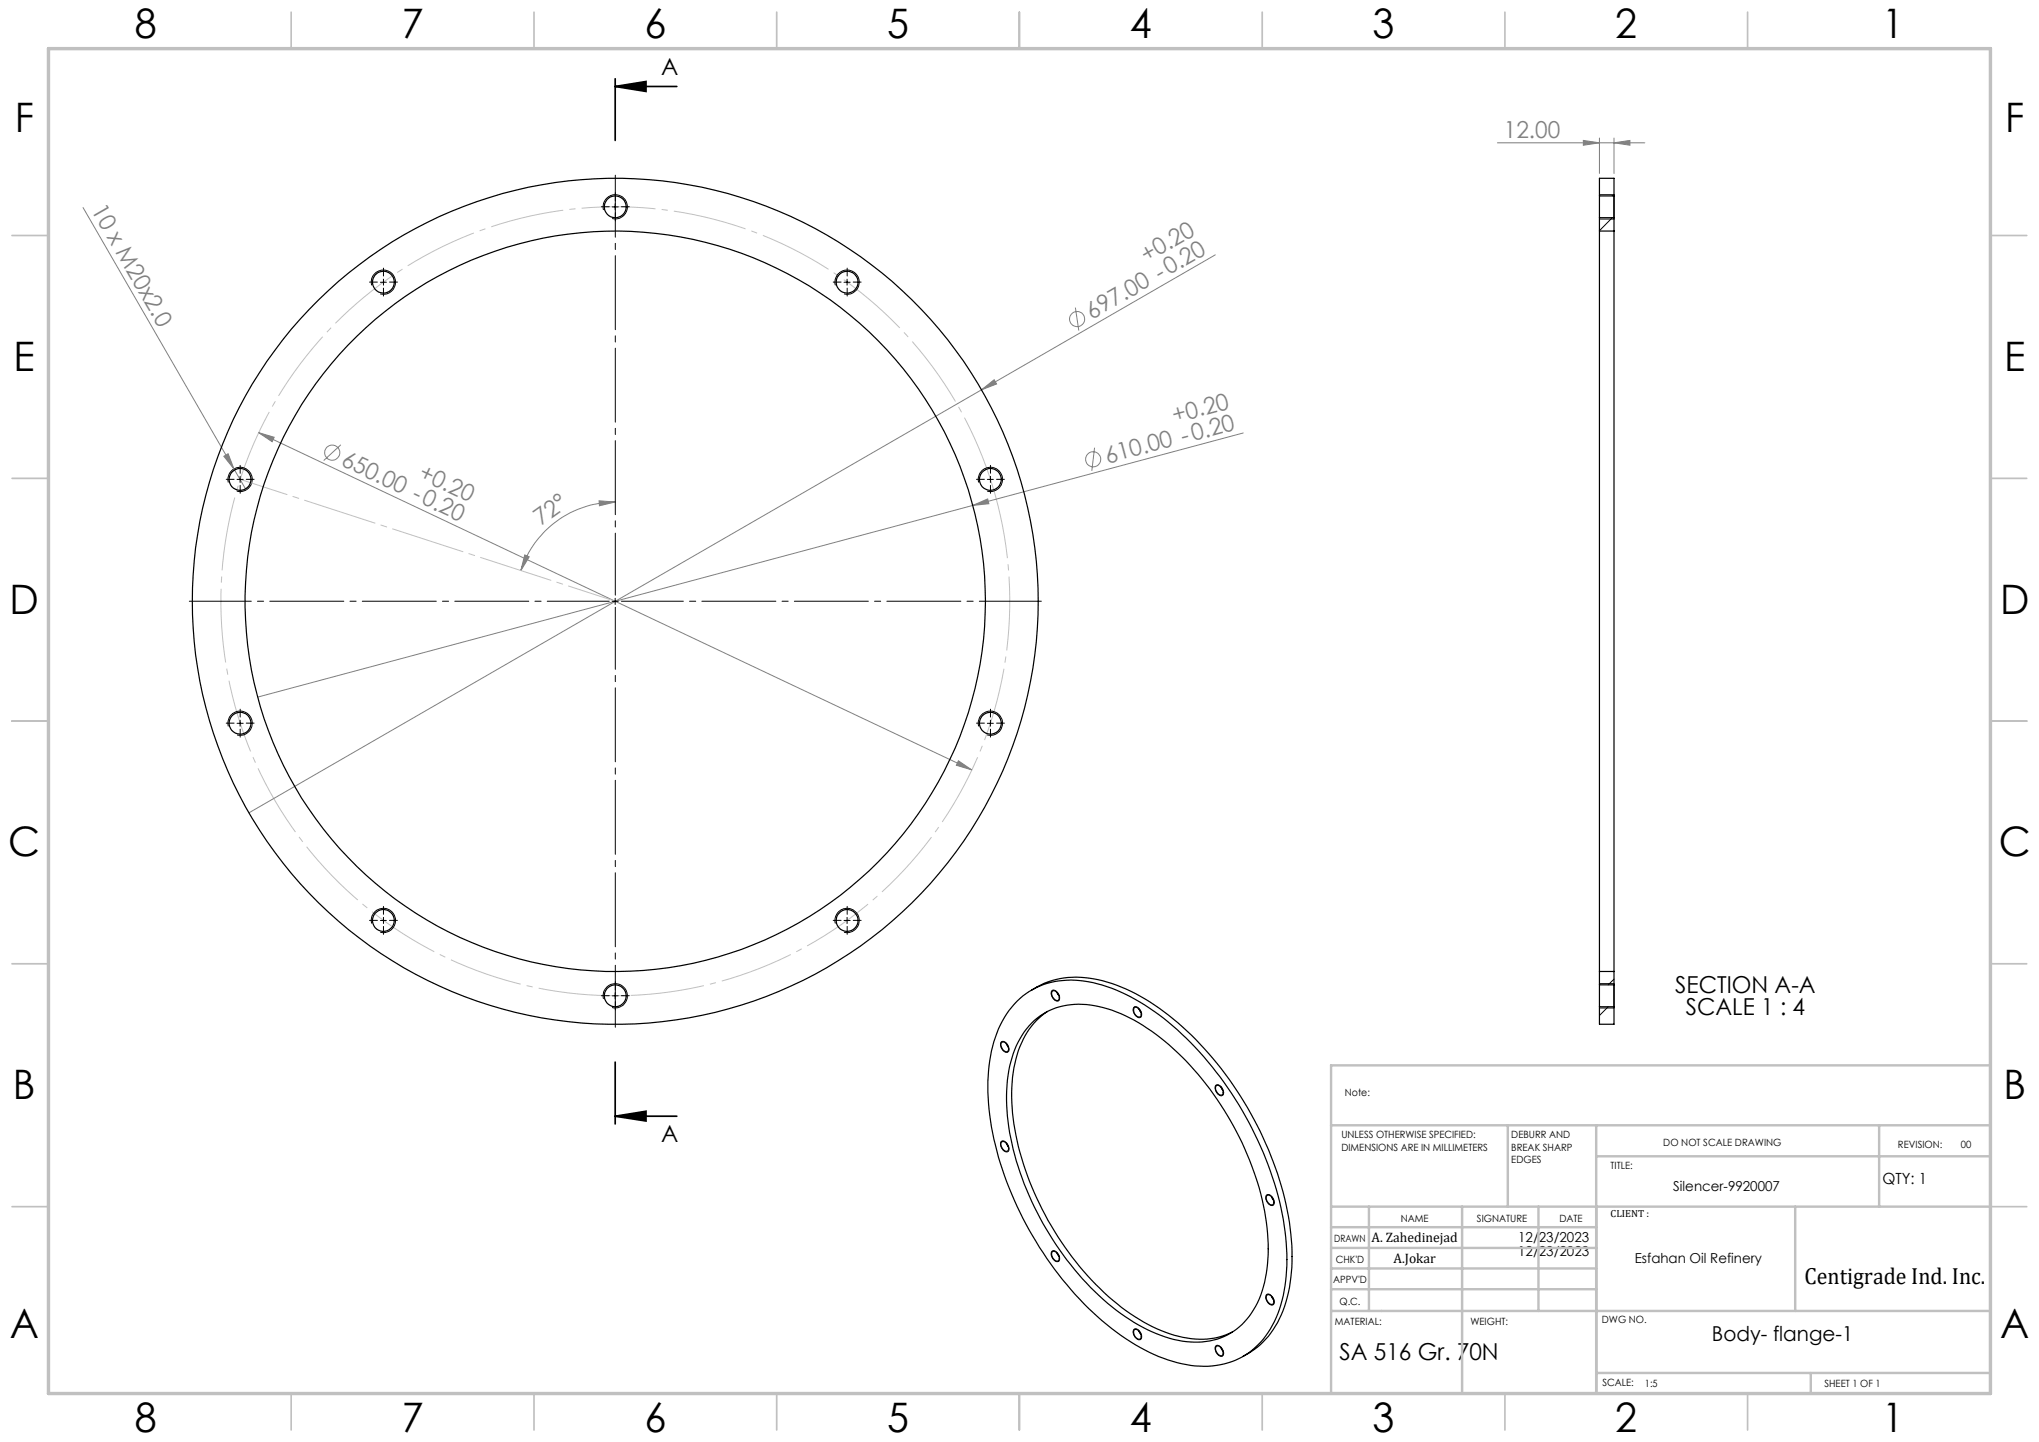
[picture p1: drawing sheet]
<svg xmlns="http://www.w3.org/2000/svg" width="420mm" height="297mm" viewBox="0 0 420 297" stroke-linecap="round" stroke-linejoin="round" font-family="sans-serif">
<g fill="none" stroke="#808080" stroke-width=".21">
<path d="M308.4 29.4h30.4M326.1 28.9l3.4 .5-3.4 .5zM329.5 28.4v7.3M332.5 29.4l3.2-.5v1zM332.5 28.4v7.3M17.1 42.8l31.1 53.8M250.3 52.5l-48.1 27.8M221.5 63.4l.7 4.7M46.1 94l.9-.6 1.2 3.2zM48.2 96.6l2.5 4.3M53.3 89.1l146.9 69.5M53.3 89.1l3.2 1-.4 .9z"/>
<path d="M70.2 91.6l-3.5 3.3M202.2 80.3l2.6-2.1 .5 .9zM202.2 80.3l-150.9 87.1M225.5 92.2l-.6 4.8M256.1 89.2l-55.7 14.9M108.1 114.3l.9 .4-1.7 2.8zM123.4 103.1l3.3 .3-3.2 .8zM126.7 103.4a20.5 20.5 0 0 0-19.4 14.1M200.4 104.1l3-1.3 .3 .9zM200.4 104.1l-147.3 39.5M197.4 156.7l2.8 1.9-3.2-1z"/>
<circle cx="221.9" cy="65.7" r="1.55"/>
<circle cx="68.4" cy="93.2" r="1.56"/>
<circle cx="225.2" cy="94.6" r="1.56"/>
</g>
<path d="M126.7 17.8l6.4-1v2zM126.7 17.8h12.7M126.7 16.2v12.7M126.7 218.8v12.7M126.7 229.9l6.4-1v2zM126.7 229.9h12.7" fill="none" stroke="#000" stroke-width=".35"/>
<path d="M204.4 100.1a81.3 81.3 0 0 0-136.1-32.7 81.3 81.3 0 0 0 37.4 134.9 81.3 81.3 0 0 0 99.9-98.1l-1.2-4.1" fill="none" stroke="#c0c0c0" stroke-width=".21" stroke-dasharray="15.2 1.3 1.3 1.3" stroke-linecap="butt"/>
<g fill="none" stroke="#000" stroke-width=".21">
<path d="M76.6 58.8a2.51 2.51 0 0 1 2.2-3.2 2.51 2.51 0 0 1 2.7 2.7 2.51 2.51 0 0 1-3.2 2.2M78.4 58.1h1.2M79 57.5v1.2M124.3 43.2a2.49 2.49 0 0 1 2.2-3.1 2.49 2.49 0 0 1 2.7 2.7 2.49 2.49 0 0 1-3.1 2.2M126.1 42.6h1.3M126.7 42v1.2M172.1 58.8a2.5 2.5 0 0 1 2.2-3.2 2.5 2.5 0 0 1 2.7 2.7 2.5 2.5 0 0 1-3.2 2.2M173.8 58.1h1.3M174.5 57.5v1.2M329.5 40.1h3M329.5 45.1h3M47 99.4a2.51 2.51 0 0 1 2.2-3.1 2.51 2.51 0 0 1 2.7 2.7 2.51 2.51 0 0 1-3.1 2.2"/>
<path d="M48.8 98.7h1.3M49.5 98.1v1.3M201.6 99.4a2.51 2.51 0 0 1 2.2-3.1 2.51 2.51 0 0 1 2.7 2.7 2.51 2.51 0 0 1-3.2 2.2M203.4 98.7h1.2M204 98.1v1.3M126.1 123.9h1.3M126.7 123.2v1.3M47 149.6a2.51 2.51 0 0 1 2.2-3.2 2.51 2.51 0 0 1 2.7 2.7 2.51 2.51 0 0 1-3.1 2.3M48.8 149h1.3M49.5 148.3v1.3M201.6 149.6a2.51 2.51 0 0 1 2.2-3.2 2.51 2.51 0 0 1 2.7 2.8 2.51 2.51 0 0 1-3.2 2.2M203.4 149h1.2"/>
<path d="M204 148.3v1.3M76.6 190.2a2.51 2.51 0 0 1 2.2-3.1 2.51 2.51 0 0 1 2.7 2.7 2.51 2.51 0 0 1-3.2 2.2M78.4 189.6h1.2M79 188.9v1.3M172.1 190.2a2.5 2.5 0 0 1 2.2-3.1 2.5 2.5 0 0 1 2.7 2.7 2.5 2.5 0 0 1-3.2 2.2M173.8 189.6h1.3M174.5 188.9v1.3M124.3 205.7a2.49 2.49 0 0 1 2.2-3.1 2.49 2.49 0 0 1 2.7 2.7 2.49 2.49 0 0 1-3.1 2.2M126.1 205.1h1.3M126.7 204.5v1.2M206.2 214.7v-.1a1.24 1.24 0 0 1 1.6 1.3 .62 .62 0 0 1-.2 .8 .62 .62 0 0 1-.9-.2l-.5-.8zM216.7 204a1.22 1.22 0 0 1 1.5 1.2 .67 .67 0 0 1-.2 1 .67 .67 0 0 1-.9-.4l-.6-.9z"/>
<path d="M233.5 207.5a.84 .84 0 0 1 1.3 .5l.4 .7a.65 .65 0 0 1-.4 .9 .65 .65 0 0 1-.8-.4l-.5-.8zM329.5 202.6h3M329.5 207.6h3M206.2 235.2v-.1a1.13 1.13 0 0 1 1.6 1v.2a.67 .67 0 0 1-.2 .9 .67 .67 0 0 1-1-.3l-.4-.7zM250.4 223.6a.87 .87 0 0 1 1.3 .5 .91 .91 0 0 1-.2 1.6 1.73 1.73 0 0 1-1.1-2.1zM216.7 257.7a1.13 1.13 0 0 1 1.5 1l.1 .3a.65 .65 0 0 1-.4 .9 .65 .65 0 0 1-.8-.4l-.6-1zM260.9 246.2a1.13 1.13 0 0 1 1.5 1v.1a.67 .67 0 0 1-.2 1 .67 .67 0 0 1-.9-.4l-.6-.9zM233.5 273.9l.1-.1a1.09 1.09 0 0 1 1.5 1 .65 .65 0 0 1 0 .9 .65 .65 0 0 1-.9 .1l-.7-1zM250.4 277.2a1.22 1.22 0 0 1 1.6 1.1 .67 .67 0 0 1-.2 1 .67 .67 0 0 1-1-.3l-.5-1.1zM260.9 266.7v-.1a1.46 1.46 0 0 1 1.6 1.6v.1a.59 .59 0 0 1-.5 .5 .59 .59 0 0 1-.6-.3l-.7-1z"/>
</g>
<path d="M126.7 123.8l-77.2-25.1" fill="none" stroke="#c0c0c0" stroke-width=".21" stroke-dasharray="15.2 1.3 1.3 1.3" stroke-dashoffset="5.1"/>
<g fill="none" stroke="#c0c0c0" stroke-width=".35">
<path d="M60 2.5v7.5M110 2.5v7.5M160 2.5v7.5M210 2.5v7.5M260 2.5v7.5M310 2.5v7.5M360 2.5v7.5M2.5 48.5h7.5M410 48.5h7.5M2.5 98.5h7.5M410 98.5h7.5M2.5 148.5h7.5"/>
<path d="M410 148.5h7.5M2.5 198.5h7.5M410 198.5h7.5M2.5 248.5h7.5M410 248.5h7.5M60 287v7.5M110 287v7.5M160 287v7.5M210 287v7.5M260 287v7.5M310 287v7.5M360 287v7.5"/>
</g>
<g fill="none" stroke="#c0c0c0" stroke-width=".5">
<path d="M410 219.4h-135.8v67.4M274.2 231.8h135.8M310.6 231.8v16.7M328.8 231.8v55.2M328.8 238.2h81.2M387.1 231.8v16.7M274.2 248.5h135.8M274.2 257h54.6M274.2 252.8h54.6M282 248.5v21.5M301.2 248.5v38.3M316.9 248.5v21.5"/>
<path d="M369.8 248.5v21.5M274.2 265.5h54.6M274.2 261.3h54.6M274.2 270h135.8M328.8 282.8h81.2M373 282.8v4.2"/>
</g>
<path d="M10 10h400v277h-400z" fill="none" stroke="#c0c0c0" stroke-width=".7"/>
<path d="M125.5 123.8h-86.5M126.7 122.6v-86.5M126.7 125.1v86.5M128 123.8h86.5" fill="none" stroke="#000" stroke-width=".21" stroke-dasharray="15.2 1.3 1.3 1.3" stroke-dashoffset="2.5"/>
<g fill="none" stroke="#000" stroke-width=".21" stroke-dasharray="15.2 1.3 1.3 1.3">
<path d="M77.7 58.1h-1.6M79 56.8v-1.6M79 59.3v1.7M80.2 58.1h1.7M125.5 42.6h-1.6M126.7 41.3v-1.6M126.7 43.8v1.7M128 42.6h1.6M173.3 58.1h-1.7M174.5 56.8v-1.6M174.5 59.3v1.7M175.8 58.1h1.6"/>
<path d="M48.2 98.7h-1.6M49.5 97.5v-1.6M49.5 100v1.6M50.7 98.7h1.6M202.8 98.7h-1.7M204 97.5v-1.6M204 100v1.6M205.3 98.7h1.6M48.2 148.9h-1.6M49.5 147.7v-1.6M49.5 150.2v1.6M50.7 148.9h1.6"/>
<path d="M202.8 148.9h-1.7M204 147.7v-1.6M204 150.2v1.6M205.3 148.9h1.6M77.7 189.6h-1.6M79 188.3v-1.6M79 190.8v1.6M80.2 189.6h1.7M173.3 189.6h-1.7M174.5 188.3v-1.6M174.5 190.8v1.6M175.8 189.6h1.6"/>
<path d="M125.5 205.1h-1.6M126.7 203.8v-1.6M126.7 206.3v1.7M128 205.1h1.6"/>
</g>
<path d="M332.5 40.1v5M332.5 202.6v5" fill="none" stroke="#000" stroke-width=".25"/>
<path d="M126.7 17.8l6.4-1v2zM126.7 229.9l6.4-1v2z" fill="#000"/>
<g fill="#808080">
<path d="M46.1 94l.9-.6 1.2 3.2z"/>
<path d="M200.4 104.1l3-1.3 .3 .9z"/>
<path d="M202.2 80.3l2.6-2.1 .5 .9z"/>
<path d="M197.4 156.7l-.4 .9 3.2 1zM53.3 89.1l2.8 1.9 .4-.9z"/>
<path d="M123.4 103.1l3.3 .3-3.2 .8zM108.1 114.3l.9 .4-1.7 2.8z"/>
<path d="M326.1 28.9l3.4 .5-3.4 .5zM332.5 29.4l3.2-.5v1z"/>
</g>
<g fill="none" stroke="#000" stroke-width=".25">
<path d="M329.5 40.4v4.4M329.5 47.6v152.5M329.5 40.4v-3.7h3v3.7M329.5 44.8v2.8M329.5 40.4h3M329.5 44.8h3M329.5 47.6h3M332.5 40.4v4.4M332.5 47.6v152.5M332.5 44.8v2.8M206.3 214.8a.88 .88 0 0 1 1.3 .7 .61 .61 0 0 1 .2 .8 .61 .61 0 0 1-.9 .2 1.49 1.49 0 0 1-.6-1.7zM207.3 215l.4 .6"/>
<path d="M209.5 206.2a16.4 16.4 0 0 1 15.6-3.8 42 42 0 0 1 19.3 11.5 71.5 71.5 0 0 1 20.1 38.5 35.3 35.3 0 0 1-1.6 19 15.8 15.8 0 0 1-18.5 9.7 38.2 38.2 0 0 1-18.3-9.9 71.4 71.4 0 0 1-22.1-40.3 35.4 35.4 0 0 1 1.7-19 18.2 18.2 0 0 1 3.8-5.7zM212.5 210.7a14.3 14.3 0 0 1 13.9-3.4 35.4 35.4 0 0 1 16.2 9.5 62.4 62.4 0 0 1 18.2 34.9 29 29 0 0 1-2.1 17.3 13.7 13.7 0 0 1-15.2 7.2 35.1 35.1 0 0 1-18-10.2 62.5 62.5 0 0 1-17.9-35 27.9 27.9 0 0 1 2.5-17.1l.9-1.4zM212.5 203.9a17.9 17.9 0 0 1 15.6-1.6 45 45 0 0 1 19.1 12.8 70.6 70.6 0 0 1 18.5 37.9 33.4 33.4 0 0 1-2.1 18.6 16.6 16.6 0 0 1-7.6 7.8M215.8 208.3a16.3 16.3 0 0 0-6.7 10.7 41 41 0 0 0 2.1 21.8 61.8 61.8 0 0 0 20.7 29.1 28.1 28.1 0 0 0 15.2 5.9 14.2 14.2 0 0 0 6.8-1.4M216.8 204.1a1.33 1.33 0 0 1 1.4 1.6 .59 .59 0 0 1-.6 .4 .59 .59 0 0 1-.5-.4 1.26 1.26 0 0 1-.3-1.6zM217.7 204.4l.4 .7M233.6 207.6a1.01 1.01 0 0 1 1.4 .9 .63 .63 0 0 1-.2 1 .63 .63 0 0 1-.9-.4 1.55 1.55 0 0 1-.3-1.5zM234.6 207.9l.4 .6M329.5 202.8v4.6M329.5 202.8h3M329.5 200.1v2.7M329.5 207.4v3.6h3v-3.6"/>
<path d="M329.5 200.1h3M329.5 207.4h3M332.5 202.8v4.6M332.5 200.1v2.7M206.3 235.3a.98 .98 0 0 1 1.4 .9 .61 .61 0 0 1-.2 .9 .61 .61 0 0 1-.9-.4 1.35 1.35 0 0 1-.3-1.4zM207.3 235.5l.4 .6M250.6 223.6a1.27 1.27 0 0 1 1.1 1.9 1.32 1.32 0 0 1-1.1-1.9zM251.5 223.9l.4 .7M216.8 257.8a1.27 1.27 0 0 1 1.1 1.9 1.35 1.35 0 0 1-1.1-1.9zM217.7 258.1l.4 .7M261 246.2a1.27 1.27 0 0 1 1.1 1.9 1.35 1.35 0 0 1-1.1-1.9zM261.9 246.5l.4 .7"/>
<path d="M233.7 273.9a1.27 1.27 0 0 1 1.1 1.9 1.32 1.32 0 0 1-1.1-1.9zM234.6 274.2l.4 .6M250.6 277.3a1.3 1.3 0 0 1 1.4 1.6 .53 .53 0 0 1-.5 .4 .53 .53 0 0 1-.5-.3 1.29 1.29 0 0 1-.4-1.7zM251.5 277.6l.4 .6M261 266.7a1.28 1.28 0 0 1 1.4 1.6 .59 .59 0 0 1-.6 .4 .59 .59 0 0 1-.5-.4 1.26 1.26 0 0 1-.3-1.6zM261.9 267l.4 .7"/>
<circle cx="79" cy="58.1" r="2.25"/>
<circle cx="126.7" cy="42.6" r="2.25"/>
<circle cx="174.5" cy="58.1" r="2.25"/>
<circle cx="49.5" cy="98.8" r="2.25"/>
<circle cx="204" cy="98.8" r="2.25"/>
<circle cx="126.7" cy="123.9" r="87.1"/>
<circle cx="126.7" cy="123.8" r="76.3"/>
<circle cx="49.5" cy="149" r="2.25"/>
<circle cx="204" cy="149" r="2.25"/>
<circle cx="79" cy="189.6" r="2.25"/>
<circle cx="174.5" cy="189.6" r="2.25"/>
<circle cx="126.7" cy="205.1" r="2.25"/>
</g>
<path d="M332.1 44.8l-2.6 2.7M332.5 40l-.4 .4M331.3 207.4l-1.8 1.8M332.5 201.7l-1.2 1.1" fill="none" stroke="#000" stroke-width=".21"/>
<g font-size="8.4">
<text x="27.7" y="7.9">8</text>
<text x="82.7" y="7.9">7</text>
<text x="132.7" y="7.9">6</text>
<text x="182.7" y="7.9">5</text>
<text x="232.7" y="7.9">4</text>
<text x="282.7" y="7.9">3</text>
<text x="332.7" y="7.9">2</text>
<text x="387.7" y="7.9">1</text>
<text x="3" y="27.1">F</text>
<text x="413" y="27.1">F</text>
<text x="2.8" y="76.4">E</text>
<text x="412.8" y="76.4">E</text>
<text x="2" y="126.4">D</text>
<text x="412" y="126.4">D</text>
<text x="1.7" y="176.4">C</text>
<text x="411.7" y="176.4">C</text>
<text x="2.7" y="226.4">B</text>
<text x="412.7" y="226.4">B</text>
<text x="2" y="275.6">A</text>
<text x="412" y="275.6">A</text>
<text x="27.7" y="294.9">8</text>
<text x="82.7" y="294.9">7</text>
<text x="132.7" y="294.9">6</text>
<text x="182.7" y="294.9">5</text>
<text x="232.7" y="294.9">4</text>
<text x="282.7" y="294.9">3</text>
<text x="332.7" y="294.9">2</text>
<text x="387.7" y="294.9">1</text>
</g>
<g font-size="4.8">
<text x="136.2" y="15.5">A</text>
<text x="345.1" y="204.4">SECTION A-A</text>
<text x="347.3" y="209">SCALE 1 : 4</text>
<text x="136.2" y="235.2">A</text>
<text x="371.7" y="264.5">Centigrade Ind. Inc.</text>
<text x="275.9" y="280.2">SA 516 Gr. 70N</text>
</g>
<g font-size="4.8" fill="#808080">
<text x="309.8" y="28.3">12.00</text>
<text x="18.7" y="43.3" transform="rotate(60 18.7 43.3)">10 x M20x2.0</text>
<text x="236.1" y="54.2" transform="rotate(-30 236.1 54.2)">+0.20</text>
<text x="224.9" y="65.8" transform="rotate(-30 224.9 65.8)">697.00 -0.20</text>
<text x="241.9" y="87.2" transform="rotate(-15 241.9 87.2)">+0.20</text>
<text x="70.1" y="95.8" transform="rotate(25 70.1 95.8)">650.00 -0.20</text>
<text x="228.1" y="95.5" transform="rotate(-15 228.1 95.5)">610.00 -0.20</text>
<text x="86" y="98.4" transform="rotate(25 86 98.4)">+0.20</text>
<text x="111.4" y="108.3" transform="rotate(-35 111.4 108.3)">72°</text>
</g>
<text font-size="4.2" x="352.6" y="276.1">Body- flange-1</text>
<text font-size="3.2" x="387.7" y="243.9">QTY: 1</text>
<g font-size="2.8">
<text x="344.7" y="245.3">Silencer-9920007</text>
<text x="282.5" y="255.9">A. Zahedinejad</text>
<text x="312.7" y="255.9">12/23/2023</text>
<text x="287" y="260.1">A.Jokar</text>
<text x="312.7" y="258.7">12/23/2023</text>
<text x="336.7" y="260.1">Esfahan Oil Refinery</text>
</g>
<g font-size="2.1">
<text x="277" y="225.8">Note:</text>
<text x="276.3" y="234.5">UNLESS OTHERWISE SPECIFIED:</text>
<text x="276.3" y="237">DIMENSIONS ARE IN MILLIMETERS</text>
<text x="311.3" y="234.5">DEBURR AND</text>
<text x="311.3" y="237">BREAK SHARP</text>
<text x="311.3" y="239.5">EDGES</text>
<text x="342.6" y="235.9">DO NOT SCALE DRAWING</text>
<text x="391" y="236.5">REVISION:</text>
<text x="403.9" y="236.5">00</text>
<text x="331.8" y="240.8">TITLE:</text>
<text x="288.5" y="251.7">NAME</text>
<text x="304.2" y="251.7">SIGNATURE</text>
<text x="321.2" y="251.7">DATE</text>
<text x="331.8" y="250.7">CLIENT :</text>
<text x="274.8" y="255.8">DRAWN</text>
<text x="275.1" y="260.1">CHK'D</text>
<text x="274.6" y="264.2">APPV'D</text>
<text x="275.9" y="268.7">Q.C.</text>
<text x="275" y="273">MATERIAL:</text>
<text x="302.9" y="273">WEIGHT:</text>
<text x="330" y="272.5">DWG NO.</text>
<text x="330.1" y="285.6">SCALE:</text>
<text x="338.8" y="285.6">1:5</text>
<text x="375.8" y="285.6">SHEET 1 OF 1</text>
</g>
</svg>
